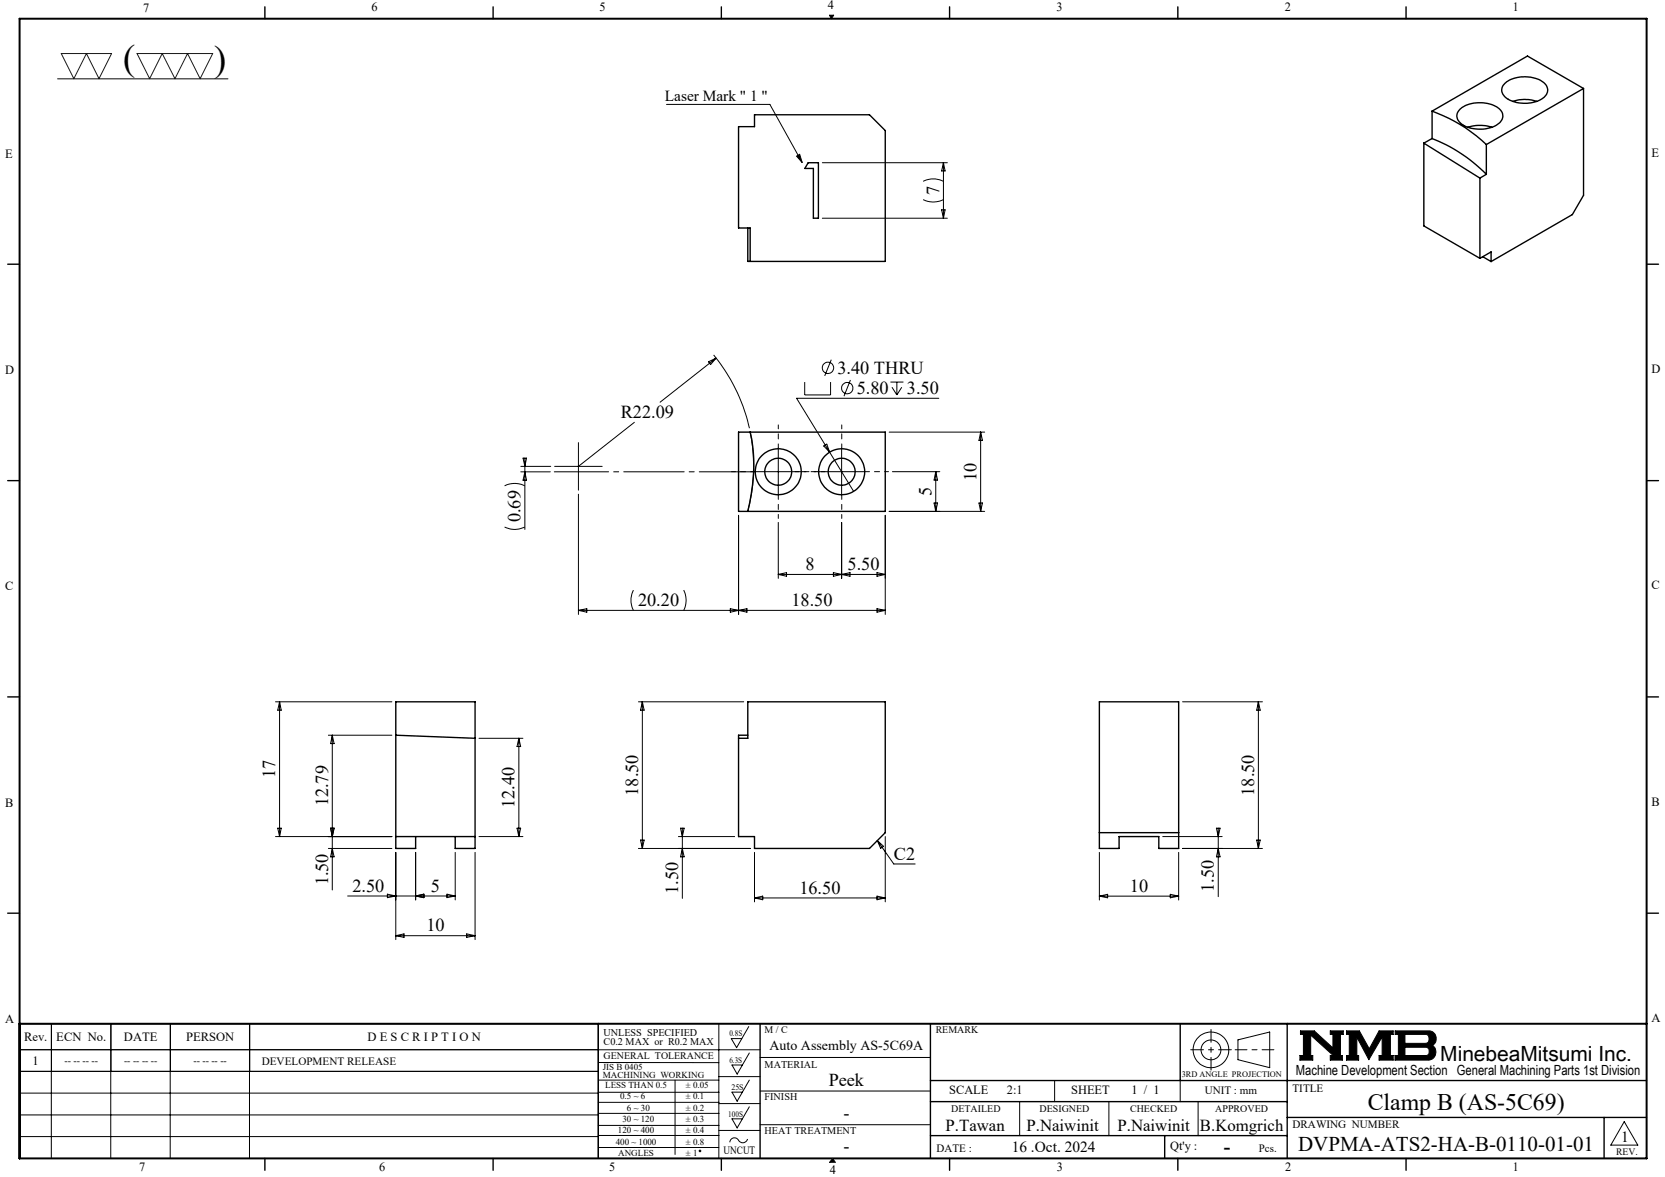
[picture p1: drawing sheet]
<svg xmlns="http://www.w3.org/2000/svg" width="420mm" height="297mm" viewBox="0 0 420 297" stroke-linecap="round" stroke-linejoin="round" font-family="sans-serif">
<g fill="none" stroke="#000" stroke-width=".25">
<path d="M14.5 19.9h43M209.2 3.8h1.1l-.6 .9zM168.1 26.3h26.1l8.2 14.7M200.9 39.4l.8-.5 .7 2.1zM207.4 55.1h31.6M207.4 41.1h31.6M232.9 50.4l1 .4 1.3 .2 1.8-.2 1-.4M232.9 45.8l.6-.3a5.8 5.8 0 0 1 4.5 .3M237.5 52.9h.9l-.4 2.2zM238 41.1v14M238 41.1l.4 2h-.9zM178.7 91.3l1.9-.9-1.4 1.6z"/>
<path d="M180 89.6a45.3 45.3 0 0 1 9.1 18.5M180.6 90.4l-14.1 11.1M203 96.4v3.3h6.5v-3.3M209.7 90.8l-1.7 4.1M214.5 95.9l-1.6 4.1M224.6 96.4h3.3M225 97.7l1.2 2M226.2 96.4v3.3M227.5 97.7l-1.3 2M131.4 117.7h7.5M131.4 119.1h7.4M131.9 115.6h.9l-.4 2.1z"/>
<path d="M132.4 115.6v18M132.4 119.1l.4 2.1h-.9zM139.9 117.7h12M145.9 111.7v12M160 106.6l-14.1 11.1M189.2 109a44.7 44.7 0 0 1-.6 20M190.3 119h12M196.3 113v12M206.3 119h12M207.8 112.5l.8-.4 .7 2zM212.3 113v12M224.3 109h24.1"/>
<path d="M225.1 119h12M236 119v10M236 119l.5 2.1h-.9zM236.8 100.5h-35.9l14.4 23.5M247.4 109v20M247.4 109l.4 2.1h-.9zM127.3 133l1 .3a5.7 5.7 0 0 0 4.1-.3M127.3 122.6l1-.4 1.3-.2 1.8 .2 1 .4M145.9 124.7v30.3M186.3 130v25M196.3 131.8v14.1M212.3 131.8v14.1"/>
<path d="M223.3 130v25M235.6 126.9h.9l-.5 2.1zM246.9 126.9h.9l-.4 2.1zM248.4 129h-24.1M145.9 154h77.4M145.9 154l2.1-.4v.9zM159.8 148.9l-.3 .7a5.7 5.7 0 0 0 .3 4.4M172.5 148.9l.4 1 .2 1.4-.2 1.4-.4 1.3M184.2 153.6l2.1 .4-2.1 .5zM186.3 154l2.1-.4v.9zM196.3 145h27M196.3 145l2.1-.5v.9z"/>
<path d="M210.2 144.5l2.1 .5-2.1 .4zM212.3 145l2.1-.5v.9zM221.2 153.6l2.1 .4-2.1 .5zM221.2 144.5l2.1 .5-2.1 .4zM69.5 177.1h29.3M70.5 177.1v34M70.5 177.1l.4 2.1h-.8zM161 177.1h26.6M162 177.1l.5 2.1h-.9zM162 177.1v37M298.3 177.1h20.2M317.4 177.1l.5 2.1h-.9z"/>
<path d="M317.4 177.1v37M82.8 185.5h16M83.8 185.5v39.1M83.8 185.5l.5 2.1h-.9zM120.8 186.3h11.1M130.9 186.3v24.8M130.9 186.3l.4 2.1h-.9zM69.5 211.1h29.3M70.1 209h.8l-.4 2.1zM82.8 214.1h16M83.4 209h.9l-.5 2.1zM83.8 214.1l.5 2.1h-.9z"/>
<path d="M99.8 215.1v22M104.8 215.1v12M114.8 215.1v12M119.8 215.1v22M120.8 211.1h11.1M130.4 209h.9l-.4 2.1zM161 214.1h28.3M161.6 212h.9l-.5 2.1zM171.1 211.1h14.2M171.7 209h.9l-.5 2.1zM172.1 209v17.7M172.1 214.1l.5 2.1h-.9z"/>
<path d="M190.3 215.1v12.5M221.3 212.1l1.6 1.5-.8 .5zM221.3 212.1l4.2 5.9h5.4M223.3 211.1v16.5M277.3 215.1v12M293.3 211.1h15M297.3 215.1v12M298.3 214.1h20.2M306.8 209h1l-.5 2.1zM307.3 214.1l.5 2.1h-1zM307.3 209v17.3M317 212h.9l-.5 2.1z"/>
<path d="M87.7 226.1h27.1M97.7 225.6l2.1 .5-2.1 .4zM99.8 236.1h20M99.8 236.1l2.1-.4v.8zM104.8 226.1l2.1-.5v.9zM112.7 225.6l2.1 .5-2.1 .4zM117.7 235.7l2.1 .4-2.1 .4zM190.3 226.6h33M190.3 226.6l2.1-.5v.9zM221.2 226.1l2.1 .5-2.1 .4zM277.3 226.1h20M277.3 226.1l2.1-.4v.9z"/>
<path d="M295.2 225.7l2.1 .4-2.1 .5zM12.9 258.3v34M13 258.3v12M27.9 258.3v34M28 258.3v12M42.9 258.3v34M43 258.3v12M62.9 258.3v34M63 258.3v12M150.9 258.3v34M181.3 258.3v34M188.9 259l-3.1 5.4-1.3-2.3h2.6"/>
<path d="M4.9 264.9h186.8M4.9 275.8h146M5 270.3v-12h146v12l-146.1 .1M5 264.9h146M150.9 278.2h30.4M150.9 275.6h30.4M150.9 272.6h30.4M150.9 268.1h30.4M170.3 272.6v18.7M181.3 271.7h10.4M181.3 278.5h10.4M189 279.3l-3.1 5.3-1.3-2.3h2.7"/>
<path d="M189 265.7l-3.1 5.3-1.3-2.3h2.7M189 272.6l-3.1 5.3-1.3-2.3h2.7M191.7 266.8h43M191.7 275.3h43M257.2 278v8.6M266 272.7v5.3M279.7 278v8.6M297.7 272.7v5.3M302.2 278v8.6M312.3 262.4l8-2v9l-8-2zM328 260.1h3.5l4.7 4.3v-3.4h-.6v-.9h3.2v.9h-.7v5.3h.5v1.2h-3v-1.2h.7l-5.7-5.1v5.1h.6v1.2h-3.3v-1.2h.9v-5.3h-.8zM339.7 260.1h3.2l2.5 4.6 2.5-4.6h3.5v.9h-.7v5.3h.7v1.2h-3.5v-1.2h.8v-4.6l-3.4 5.7-3-5.7v4.6h.4v1.2h-3v-1.2h.7v-5.3h-.7z"/>
<path d="M351.9 260.1h8.4a1.97 1.97 0 0 1 1.9 1.5 1.97 1.97 0 0 1-.9 2.2 2.03 2.03 0 0 1 .8 2.2 2.03 2.03 0 0 1-1.8 1.5h-8.4v-1.2h.8v-5.3h-.8zM354.4 261h5.4l.6 .5v1.2l-.4 .5-.3 .1h-5.3zM354.4 264.3h5.4l.6 .4 .1 1a.79 .79 0 0 1-.8 .6h-5.3zM4.9 281.3h146M4.9 286.8h146M150.9 280.9h30.4M150.9 286.5h30.4M150.9 284h30.4M150.9 289.6h30.4M181.3 285.3h10.4M188.6 287.4a1.29 1.29 0 0 1-1.2 1 1.29 1.29 0 0 1-1.3-.9 1.14 1.14 0 0 0-1.3-.3 1.14 1.14 0 0 0-.7 1.1M191.7 283.8h43"/>
<path d="M210 292.3l.7 1M409.7 283l3.4 6h-6.8z"/>
<circle cx="208.9" cy="92.8" r="1.43"/>
<circle cx="213.7" cy="97.9" r="1.43"/>
<circle cx="305.5" cy="264.9" r="2.51"/>
<circle cx="305.5" cy="264.9" r="4.5"/>
<circle cx="176.6" cy="290.4" r=".2"/>
</g>
<path d="M311.6 264.9h9.7" fill="none" stroke="#000" stroke-width=".25" stroke-dasharray="15.2 1.3 1.3 1.3" stroke-dashoffset="12.3"/>
<path d="M305.5 259.8v10.2M300.4 264.9h10.2" fill="none" stroke="#000" stroke-width=".25" stroke-dasharray="15.2 1.3 1.3 1.3" stroke-dashoffset="12"/>
<g fill="none" stroke="#000" stroke-width=".35">
<path d="M66.8 1.7v3M124.4 1.7v3M182 1.7v3M239.5 1.7v3M297.1 1.7v3M354.7 1.7v3M186.3 32h4v-3h29l4 3.9v33.1h-34.1v-8.5h-2.9zM359.2 36.1l14.1 8.8M359.2 36.1v20.9l14.1 8.2M361.2 28a39.4 39.4 0 0 1 13.7 8.5M361.2 35a39.5 39.5 0 0 1 13.7 9M361.2 28v7"/>
<path d="M361.2 35l-2 1.1M368.3 27.6a8.4 8.4 0 0 1 10.1 .1 2.44 2.44 0 0 1-1.1 4 8.7 8.7 0 0 1-9-.7 2.16 2.16 0 0 1 0-3.4zM370.3 32.1l2.5-.5 1.9 .1 1.6 .4M374.9 36.5v7.5M379.6 21.1a8.3 8.3 0 0 1 10.1 0 2.43 2.43 0 0 1-1.1 4 8.7 8.7 0 0 1-9-.7 2.19 2.19 0 0 1 0-3.3zM381.6 25.6l1.1-.3a10 10 0 0 1 4.9 .3M399.5 22.3v27l-2.9 4.8-20.5 11.9M399.5 22.3l-24.6 14.2M399.5 22.3l-14.2-8.2-24.1 13.9M188.6 57.5v8.5h.6M203.9 41.1h2.5v14h-1.2v-12.6h-2.2zM373.3 44.9v20.3"/>
<path d="M374.9 44l-1.6 .9M1.9 66.7h3M373.3 65.2l2.8-1.6v2.4M374 64.8l2.1 1.2M415.4 66.7h3M186.3 109h37v20h-37zM189.2 109a42.4 42.4 0 0 1-.6 20M1.9 121.3h3M415.4 121.3h3M1.9 175.9h3M277.3 177.1h20v37h-5v-3h-10v3h-5zM415.4 175.9h3"/>
<path d="M99.8 185.5l20 .8M188.6 185.5h-2.3v25.6h4v3h29l4-4v-33h-34.7v9.2h-2.3M99.8 211.1h20M104.8 211.1v3h-5v-37h20v37h-5v-3M277.3 210.1h20M1.9 230.4h3M415.4 230.4h3M150.9 258.3v34M191.7 258.3v34M234.7 258.3v34M297.7 258.3v14.4M324.7 258.3v34"/>
<path d="M234.7 272.7h180.7M234.7 278h90M66.8 292.3v3M124.4 292.3v3M182 292.3v3M234.7 286.6h90M239.5 292.3v3M293.8 286.6v5.7M297.1 292.3v3M324.7 282h90.7M354.7 292.3v3M404.6 282v10.3"/>
<circle cx="196.3" cy="119" r="3.4"/>
<circle cx="196.3" cy="119" r="5.8"/>
<circle cx="212.3" cy="119" r="5.8"/>
<circle cx="212.3" cy="119" r="3.4"/>
</g>
<path d="M4.9 4.7h410.5v287.6h-410.5zM4.9 258.3h410.5" fill="none" stroke="#000" stroke-width=".5"/>
<path d="M210 292.3l-.7 1h1.4" fill="none" stroke="#00f" stroke-width=".25"/>
<g fill="#000">
<path d="M210 292.3l.7 1h-1.4z"/>
<path d="M209.2 3.8l.5 .9 .6-.9zM328 260.1v.9h.8v5.3h-.9v1.2h3.3v-1.2h-.6v-5.1l5.7 5.1h-.7v1.2h3v-1.2h-.5v-5.3h.7v-.9h-3.2v.9h.6v3.4l-4.7-4.3zM351.9 260.1v.9h.8v5.3h-.8v1.2h8.6l.7-.2 .6-.5 .4-.8v-.8l-.3-.8-.6-.6 .8-.8 .2-1.3-.5-.9-.5-.5-.6-.2zM354.4 264.3h5.4l.6 .4 .1 1-.6 .6h-5.5zM354.4 261l5.5 .1 .5 .5v1.1l-.3 .5-.3 .1h-5.4zM339.7 260.1v.9h.7v5.3h-.7v1.2h3v-1.2h-.4v-4.6l3 5.7 3.4-5.7v4.6h-.8v1.2h3.5v-1.2h-.7v-5.3h.7v-.9h-3.5l-2.5 4.6-2.5-4.6z" fill-rule="evenodd"/>
</g>
<path d="M190.3 119h-5.8M196.3 113v-5.8M202.3 119h5.8M206.3 119h-5.8M212.3 113v-5.8M218.3 119h5.8M196.3 125v5.8M212.3 125v5.8" fill="none" stroke="#000" stroke-width=".25" stroke-dasharray="15.2 1.3 1.3 1.3" stroke-dashoffset="14.2"/>
<path d="M190.1 119.1h-50.3" fill="none" stroke="#000" stroke-width=".25" stroke-dasharray="15.2 1.3 1.3 1.3" stroke-dashoffset="1.5"/>
<path d="M15.5 13.5h12.7l-3.2 6.4-3.2-6.4-3.2 6.4zM34.6 13.5h19.1l-3.2 6.4-3.2-6.4-3.2 6.4-3.2-6.4-3.2 6.4z" fill="none" stroke="#191924" stroke-width=".25"/>
<path d="M200.9 39.4l.8-.5 .7 2.1z" fill="#000"/>
<g font-size="9.2">
<text x="31.1" y="17.7">(</text>
<text x="54" y="17.8">)</text>
</g>
<text font-size="6" x="345" y="280">Clamp B (AS-5C69)</text>
<g font-size="5.3">
<text x="363.3" y="267.7">MinebeaMitsumi Inc.</text>
<text x="327.4" y="290.4">DVPMA-ATS2-HA-B-0110-01-01</text>
</g>
<text font-size="4.9" x="308.8" y="290.9">-</text>
<g font-size="4.6">
<text x="236.9" y="49.2" transform="rotate(-90 236.9 49.2)">7</text>
<text x="211.2" y="94.3">3.40 THRU</text>
<text x="216.1" y="99.4">5.80</text>
<text x="228.8" y="99.4">3.50</text>
<text x="156.6" y="105.5">R22.09</text>
<text x="235" y="125.2" transform="rotate(-90 235 125.2)">5</text>
<text x="246.3" y="121.3" transform="rotate(-90 246.3 121.3)">10</text>
<text x="131.3" y="131.8" transform="rotate(-90 131.3 131.8)">0.69</text>
<text x="203.2" y="143.8">8</text>
<text x="213.8" y="143.8">5.50</text>
<text x="160.9" y="152.9">20.20</text>
<text x="199.6" y="152.9">18.50</text>
<text x="69.4" y="196.4" transform="rotate(-90 69.4 196.4)">17</text>
<text x="82.8" y="203.5" transform="rotate(-90 82.8 203.5)">12.79</text>
<text x="129.8" y="203.9" transform="rotate(-90 129.8 203.9)">12.40</text>
<text x="161" y="200.8" transform="rotate(-90 161 200.8)">18.50</text>
<text x="316.4" y="200.8" transform="rotate(-90 316.4 200.8)">18.50</text>
<text x="225.5" y="216.9">C2</text>
<text x="82.8" y="223.4" transform="rotate(-90 82.8 223.4)">1.50</text>
<text x="88.9" y="225">2.50</text>
<text x="108.7" y="225">5</text>
<text x="171" y="225.5" transform="rotate(-90 171 225.5)">1.50</text>
<text x="201.6" y="225.5">16.50</text>
<text x="285" y="225">10</text>
<text x="306.2" y="225.1" transform="rotate(-90 306.2 225.1)">1.50</text>
<text x="107.5" y="235">10</text>
<text x="209" y="274.1">Peek</text>
<text x="212.7" y="282.4">-</text>
<text x="212.8" y="290.6">-</text>
</g>
<g font-size="4.2">
<text x="238.5" y="285.5">P.Tawan</text>
<text x="258.9" y="285.5">P.Naiwinit</text>
<text x="281.9" y="285.5">P.Naiwinit</text>
<text x="302.7" y="285.5">B.Komgrich</text>
</g>
<g font-size="3.9">
<text x="167.7" y="25.4">Laser Mark &quot; 1 &quot;</text>
<text x="255.2" y="290.6">16 .Oct. 2024</text>
<text x="408.9" y="288.2">1</text>
</g>
<g font-size="3.5">
<text x="194.1" y="265">Auto Assembly AS-5C69A</text>
<text x="326.9" y="271.4">Machine Development Section General Machining Parts 1st Division</text>
</g>
<g font-size="3.2">
<text x="36.1" y="2.9">7</text>
<text x="93.7" y="2.8">6</text>
<text x="151.3" y="2.8">5</text>
<text x="208.8" y="2.2">4</text>
<text x="266.5" y="2.8">3</text>
<text x="324.1" y="2.8">2</text>
<text x="381.6" y="2.8">1</text>
<text x="1.3" y="39.8">E</text>
<text x="416.6" y="39.5">E</text>
<text x="1.3" y="94.3">D</text>
<text x="416.6" y="94.1">D</text>
<text x="1.3" y="148.9">C</text>
<text x="416.6" y="148.7">C</text>
<text x="1.3" y="203.6">B</text>
<text x="416.6" y="203.3">B</text>
<text x="416.6" y="258">A</text>
<text x="1.3" y="258.1">A</text>
<text x="6.1" y="262.7">Rev.</text>
<text x="14.2" y="262.7">ECN No.</text>
<text x="31.3" y="262.7">DATE</text>
<text x="46.9" y="262.7">PERSON</text>
<text x="92.7" y="262.7">D E S C R I P T I O N</text>
<text x="8.2" y="268.7">1</text>
<text x="239.4" y="276.2">SCALE</text>
<text x="254" y="276.2">2:1</text>
<text x="270.2" y="276.2">SHEET</text>
<text x="285.4" y="276.2">1 / 1</text>
<text x="295.2" y="290.1">Qt'y :</text>
<text x="35.1" y="295.5">7</text>
<text x="95.7" y="295.6">6</text>
<text x="153.6" y="295.6">5</text>
<text x="209.3" y="296.3">4</text>
<text x="266.6" y="295.6">3</text>
<text x="324.2" y="295.6">2</text>
<text x="381.6" y="295.6">1</text>
</g>
<g font-size="2.8">
<text x="66" y="268.6">DEVELOPMENT RELEASE</text>
<text x="326" y="275.4">TITLE</text>
<text x="303.9" y="276.2">UNIT : mm</text>
<text x="326" y="284.7">DRAWING NUMBER</text>
<text x="182.5" y="291.2">UNCUT</text>
<text x="236.3" y="290.7">DATE :</text>
<text x="317.6" y="290.6">Pcs.</text>
</g>
<g font-size="2.6">
<text x="152.2" y="261.3">UNLESS SPECIFIED</text>
<text x="152.2" y="263.7">C0.2 MAX or R0.2 MAX</text>
<text x="192.9" y="269.4">MATERIAL</text>
<text x="192.9" y="277.7">FINISH</text>
<text x="192.9" y="286.3">HEAT TREATMENT</text>
</g>
<g font-size="2.5">
<text x="192.9" y="260.7">M / C</text>
<text x="236" y="260.7">REMARK</text>
<text x="16.3" y="268.5">-- -- -- --</text>
<text x="31.3" y="268.5">-- -- -- --</text>
<text x="48.8" y="268.5">-- -- -- --</text>
<text x="152.3" y="267.3">GENERAL TOLERANCE</text>
<text x="239.9" y="280.5">DETAILED</text>
<text x="262.2" y="280.5">DESIGNED</text>
<text x="285.1" y="280.5">CHECKED</text>
<text x="306.6" y="280.5">APPROVED</text>
<text x="407.7" y="291.5">REV.</text>
</g>
<g font-size="2.3">
<text x="152.1" y="270">JIS B 0405</text>
<text x="152.1" y="272.1">MACHINING WORKING</text>
<text x="152.7" y="274.6">LESS THAN 0.5</text>
<text x="173" y="274.6">± 0.05</text>
<text x="156.4" y="277.4">0.5 ~ 6</text>
<text x="158.1" y="280.3">6 ~ 30</text>
<text x="173" y="277.4">± 0.1</text>
<text x="173" y="280.3">± 0.2</text>
<text x="155.9" y="286">120 ~ 400</text>
<text x="157" y="283.2">30 ~ 120</text>
<text x="173" y="283.2">± 0.3</text>
<text x="173" y="286">± 0.4</text>
<text x="155.3" y="288.9">400 ~ 1000</text>
<text x="155.9" y="291.7">ANGLES</text>
<text x="173" y="288.9">± 0.8</text>
<text x="173" y="291.7">± 1</text>
</g>
<g font-size="2.1">
<text x="184" y="261.5">0.8S</text>
<text x="184" y="268.1">6.3S</text>
<text x="184.5" y="275">25S</text>
<text x="298.1" y="271.8">3RD ANGLE PROJECTION</text>
<text x="183.7" y="281.9">100S</text>
</g>
</svg>
